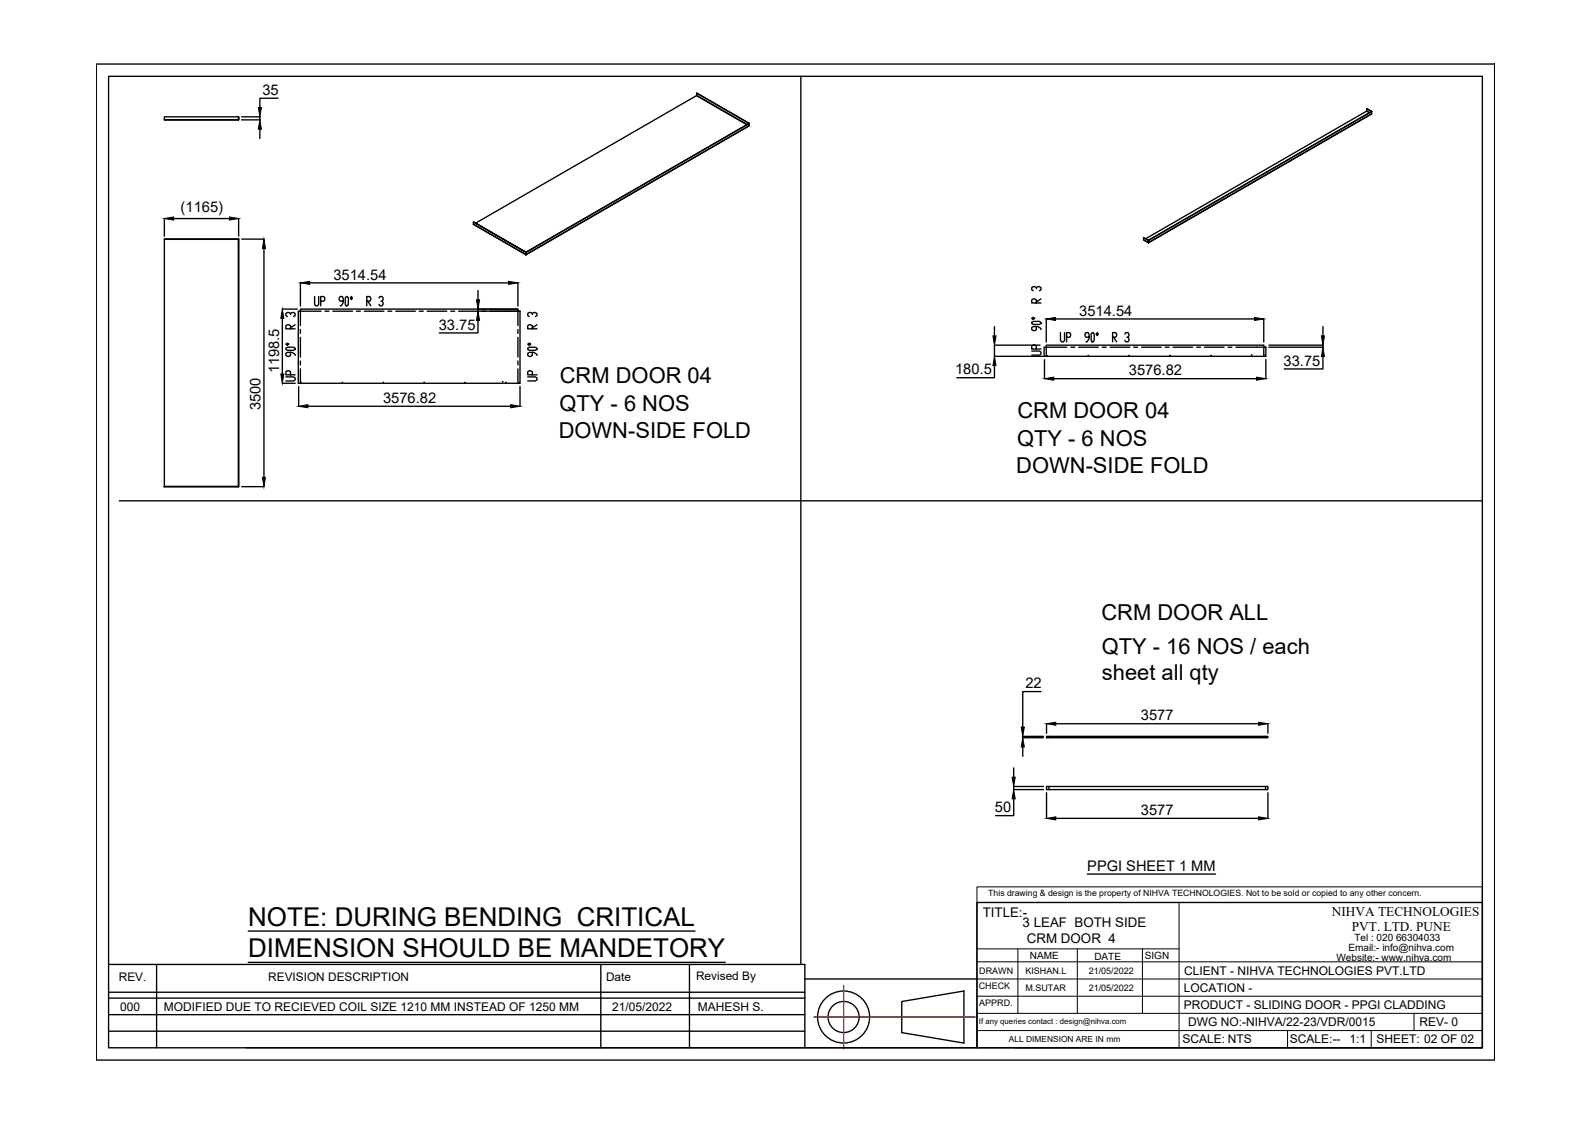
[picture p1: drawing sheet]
<svg xmlns="http://www.w3.org/2000/svg" width="297mm" height="210mm" viewBox="0 0 297 210" stroke-linecap="round" stroke-linejoin="round" font-family="sans-serif">
<!-- layer: 0 -->
<g fill="none" stroke="#000" stroke-width=".25">
<path d="M18 12h261.4v186.1h-261.4zM20.3 14.3h256.8v181.5h-256.8zM52 18.4h-3.4v1.7M130.2 17.8v.1M130.2 17.4l9.8 5.7M149.7 14.3v166M30.7 21.8h13.9v.6h-13.9zM30.7 22.4h.1M44.6 22.4h-13.9M44.6 21.8v.6zM44.6 22.4h.1M45.1 22.4h3.5"/>
<path d="M45.2 21.8h3.4M48.6 21.8v.6M48.6 24.1v1.8M139.6 23.3l-9.4-5.4-41.3 23.8M140 23.1h.1M140 23.1l-9.8-5.7v.4l9.5 5.5M140 23.1l-41.7 24M140 23.5l-41.7 24.1-9.8-5.7M255.5 20.7v.1M255.5 20.3l.9 .5M256 21.1l-.5-.3-41.3 23.8 .5 .3M256.4 20.8l-41.7 24.1"/>
<path d="M256.4 20.8l-.9-.5v.4l.5 .4M256.4 21.3l-41.7 24.1M256.4 20.8h.1M30.7 44.7h13.9zM30.7 40.8v3.4M32.5 40.9h10.4M44.6 44.7v46.3h-13.9M44.6 44.7h.1M44.6 44.7v46.3M44.6 44.7h-13.9v46.3M44.6 40.8v3.3M45.2 44.7h4.2"/>
<path d="M49.3 46.4v42.8M52.8 57.8h2.8M52.8 59.5v10.4M54.3 58.8v-.2l-.3-.2h-.3l-.3 .2v.4l.3 .2M54.3 58.6l.3-.2 .6 .2v.4l-.3 .2M56.2 52.9v4.3M57.9 52.9h37.2M58.8 55.4v1.5l.2 .3h.4l.2-.3v-1.5M60 56.3h.5l.2-.3-.2-.6h-.5v1.8M60 58.2h-4.2v13.4h41.4v-13.4M60.7 58.2h.8M62.2 58.2h3.7"/>
<path d="M64.2 56.3h-.6l-.2-.3 .2-.6h.4l.2 .3v.9l-.4 .6h-.2M64.7 55.4h.2l.2 .3v1.2l-.2 .3h-.2l-.2-.3v-1.2zM65.7 55.4l.2 .3-.2 .3-.2-.3zM66.6 58.2h.8M68.1 58.2h3.7M68.6 56.3h.5l.2-.3-.2-.6h-.5v1.8M68.7 56.3l.6 .9M70.8 55.7l.2-.3h.4l.2 .3v.3l-.2 .3h-.2M71.4 56.3l.2 .3v.3l-.2 .3h-.4l-.2-.3M72.5 58.2h.7M74 58.2h3.6M78.4 58.2h.7"/>
<path d="M79.9 58.2h3.6M84.3 58.2h.7M85.7 58.2h11.5M88.5 41.5l9.8 5.6zM88.5 41.5v.4l9.8 5.7v-.5M89.4 59.9v2.3h-7.3M89.4 54.3v1.7M96.6 57.8h-7.3l.1 .4M96.8 52.9v4.3M96.8 58.2v2.7M97.2 58.2h-.4v-.4h-40.6v3.1M98.3 47.1v.5"/>
<path d="M98.3 47.6h.1M98.3 47.1l41.7-24v.4l-41.7 24.1zM99.5 58.8v-.2l-.6-.2-.3 .2v.4l.3 .2M99.5 58.6l.3-.2 .6 .2v.4l-.3 .2M192.9 59.5l.3-.2 .2 .2-.2 .2zM193.7 56.6v-.5l-.3-.2-.5 .2v.5h1.7M193.7 54v-.2l-.3-.2-.5 .2v.4l.3 .1M193.7 53.8l.3-.2 .6 .2v.4l-.3 .1M194.6 55.9l-.9 .5M195.6 59.6v4.3M197.3 59.6h37.2M213.8 44.8l.9 .6"/>
<path d="M214.7 44.9v.4zM214.7 44.9l-.9-.5v.4l.9 .5M214.7 45.3h.1M214.7 44.9v.4v-.4l41.7-24.1v.5l-41.7 24M214.7 45.3v.1M236.2 59.6v4.3M52.8 71.6h2.4M53.4 70.4h1.5l.3 .2v.4l-.3 .2h-1.5M53.4 65.1l.3-.2h1.2l.3 .2v.2l-.3 .2h-1.2l-.3-.2zM53.4 64.3l.3-.2 .3 .2-.3 .2zM54.3 70.1v-.6l-.3-.2-.6 .2v.6h1.8M54.3 65.9v.5l-.3 .2-.6-.2v-.3l.3-.2h.9l.6 .3v.2"/>
<path d="M54.3 61.5v-.6l-.3-.2-.6 .2v.6h1.8M55.2 60.7l-.9 .6M55.8 72.3v3.6M56.2 61.6v.7M56.2 63.1v3.6M56.2 67.5v.7M56.2 68.9v2.7M57.6 75.9h37.9M96.8 61.6v.7M96.8 63.1v3.6M96.8 67.5v.7M96.8 68.9v2.7"/>
<path d="M97.2 72.2v3.7M98.6 70.4h1.5l.3 .2v.4l-.3 .2h-1.5M98.6 65.1l.3-.2h1.2l.3 .2v.2l-.3 .2h-1.2l-.3-.2zM98.6 64.3l.3-.2 .3 .2-.3 .2zM99.5 70.1v-.6l-.3-.2-.6 .2v.6h1.8M99.5 65.9v.5l-.3 .2-.6-.2v-.3l.3-.2h.9l.6 .3v.2M99.5 61.5v-.6l-.3-.2-.6 .2v.6h1.8M100.4 60.7l-.9 .6M185.9 68.3v2.3h-7M185.9 61v1.8M192.9 65.6h1.4l.3 .2v.4l-.3 .2h-1.4M192.9 60.3l.3-.2h1.1l.3 .2v.2l-.3 .1h-1.1l-.3-.1z"/>
<path d="M193.7 65.2v-.5l-.3-.2-.5 .2v.5h1.7M193.7 61v.6l-.3 .2-.5-.2v-.4l.3-.2h.8l.6 .4v.2M194.4 64.5h-8.5v2.1h9.1M195.3 67.2v3.6M197 70.8h37.9M198.2 62.2v1.4l.2 .3h.4l.2-.3v-1.4M199.4 63h.6l.1-.3-.1-.5h-.6v1.7M199.4 64.9h-4.2v1.7h41.4M200.2 64.9h.7M201.6 64.9h3.7M203.6 63h-.6l-.2-.3 .2-.5h.4l.2 .3v.8l-.4 .6h-.2M204.2 62.2h.2l.1 .3v1.1l-.1 .3h-.2l-.2-.3v-1.1z"/>
<path d="M205.1 62.2l.2 .3-.2 .2-.2-.2zM206.1 64.9h.7M207.5 64.9h3.7M208 63h.6l.1-.3-.1-.5h-.6v1.7M208.2 63l.5 .9M210.3 62.5l.2-.3h.4l.1 .3-.1 .5h-.2M210.9 63l.1 .3-.1 .6h-.4l-.2-.3M211.9 64.9h.8M213.4 64.9h3.7M217.8 64.9h.7M219.3 64.9h3.6M223.7 64.9h.7"/>
<path d="M225.1 64.9h3.7M229.6 64.9h.7M231 64.9h5.6v1.6M236.2 66.5v-2h-40.6v2.1M236.6 67.2v3.6M237.2 64.5h10.1v.4h-10.1M247.3 66.6v2.4h-7.2M247.3 61v1.8M22.3 93.6h254.8M44.5 90.9l.1 .1M44.5 90.9h.1M44.5 90.9l-13.8 .1"/>
<path d="M44.6 91h.1M45.2 91h4.2M191.2 139.6v1.8M194.6 129.3h-3.4v6.6M195.1 137.6h-3.9v.3h3.9M195.6 137.6h41.4v.3h-41.4zM195.6 135.3v1.8M196.1 137.6v.3M197.4 135.3h37.9M236.6 137.6v.3M237 135.3v1.8M189.5 147h5.6"/>
<path d="M189.5 147.6h5.6M189.5 149.3v3.2h-3.4M189.5 143.5v1.8M189.5 147v.6M195.6 147h41.4v.6h-41.4zM195.6 148.2v4.8M196.1 147v.6M197.4 153h37.9M236.6 147v.6M237 148.2v4.8M46.4 174h83.5M46.4 179.9h89.2"/>
<path d="M182.6 168.7h94.5v27.1h-94.5zM203.3 163.4h23.9M20.3 180.3h130.2v15.5h-104.5M20.3 192.7h130.2M20.3 185.5h130.2M20.3 189.7h130.2M20.3 186.6h130.2M29.3 180.3v15.5M112.3 180.3v15.5M128.9 180.3v15.5M150.5 195.8h32.1M150.5 183h32.1"/>
<path d="M168.6 187.2l11.6-2v9.8l-11.6-2zM189.8 195.8h87.3"/>
<circle cx="56.3" cy="71.5" r=".03"/>
<circle cx="64" cy="71.5" r=".03"/>
<circle cx="71.6" cy="71.5" r=".03"/>
<circle cx="79.3" cy="71.5" r=".03"/>
<circle cx="86.9" cy="71.5" r=".03"/>
<circle cx="94" cy="71.4" r=".03"/>
<circle cx="94.5" cy="71.5" r=".03"/>
<circle cx="97.1" cy="71.5" r=".03"/>
<circle cx="195.7" cy="66.4" r=".03"/>
<circle cx="203.4" cy="66.4" r=".03"/>
<circle cx="211.1" cy="66.4" r=".03"/>
<circle cx="218.7" cy="66.4" r=".03"/>
<circle cx="226.3" cy="66.4" r=".03"/>
<circle cx="234" cy="66.3" r=".03"/>
<circle cx="236.5" cy="66.3" r=".03"/>
<circle cx="157.7" cy="190.1" r="4.9"/>
<circle cx="157.7" cy="190.1" r="2.91"/>
</g>
<g fill="none" stroke="#000" stroke-width=".19">
<path d="M182.6 165.8h94.5v2.9h-94.5zM182.6 179.8h94.5M182.6 168.7v27.1M182.6 177.4h37.8M184.2 168.7h92.9M190.3 177.4v12M201.4 177.4v12M213.6 177.4v12M220.4 168.7v27.1M182.6 189.4h94.5M182.6 186.2h94.5M182.6 183h94.5"/>
<path d="M182.6 192.6h94.5M240.7 192.6v3.2M256.3 192.6v3.2M264.3 189.4v3.2"/>
</g>
<g fill="none" stroke="#f00" stroke-width=".25">
<path d="M152.2 190.1h.2M152.5 190.1h.1M152.7 190.1h.3M153.1 190.1h.1M153.2 190.1h.4M153.7 190.1h.1M153.8 190.1h.4M154.3 190.1h.1M154.4 190.1h.4M154.9 190.1h.1M155 190.1h.4M155.4 190.1h.1"/>
<path d="M155.6 190.1h.4M156 190.1h.1M156.2 190.1h.3M156.6 190.1h.1M156.8 190.1h.3M157.2 190.1h.1M157.4 190.1h.3M157.7 184.2v.2M157.7 184.5v.1M157.7 184.6v.4M157.7 185.1h.1M157.7 185.2v.4"/>
<path d="M157.7 185.7h.1M157.7 185.8v.4M157.7 186.2v.1M157.7 186.4v.4M157.7 186.8v.1M157.7 187v.3M157.7 187.4v.1M157.7 187.6v.3M157.7 188v.1M157.7 188.2v.3M157.7 188.6v.1M157.7 188.7v.4"/>
<path d="M157.7 189.2v.1M157.7 189.3v.4M157.7 189.8h.1M157.7 189.9v.4M157.7 190.4h.1M157.7 190.5v.4M157.7 190.9v.1M157.7 191.1v.4M157.7 191.5v.1M157.7 191.7v.3M157.7 192.1v.1M157.7 192.3v.3"/>
<path d="M157.7 192.7v.1M157.7 192.8v.4M157.7 193.3v.1M157.7 193.4v.4M157.7 193.9v.1M157.7 194v.4M157.7 194.5h.1M157.7 194.6v.4M157.7 195.1h.1M157.7 195.2v.4M157.7 195.6v.1M157.7 195.8v.2"/>
<path d="M157.8 190.1h.1M157.9 190.1h.4M158.4 190.1h.1M158.5 190.1h.4M159 190.1h.1M159.1 190.1h.4M159.6 190.1h.1M159.7 190.1h.4M160.1 190.1h.1M160.3 190.1h.4M160.7 190.1h.1M160.9 190.1h.3"/>
<path d="M161.3 190.1h.1M161.5 190.1h.3M161.9 190.1h.1M162.1 190.1h.3M162.5 190.1h.1M162.6 190.1h.4M163.1 190.1h.1M163.2 190.1h.4M163.7 190.1h.1M163.8 190.1h.4M164.3 190.1h.1M164.4 190.1h.4"/>
<path d="M164.8 190.1h.1M165 190.1h.4M165.4 190.1h.1M165.6 190.1h.4M166 190.1h.1M166.2 190.1h.3M166.6 190.1h.1M166.8 190.1h.3M167.2 190.1h.1M167.3 190.1h.4M167.8 190.1h.1M167.9 190.1h.4"/>
<path d="M168.4 190.1h.1M168.5 190.1h.4M169 190.1h.1M169.1 190.1h.4M169.6 190.1h.1M169.7 190.1h.4M170.1 190.1h.1M170.3 190.1h.4M170.7 190.1h.1M170.9 190.1h.3M171.3 190.1h.1M171.5 190.1h.3"/>
<path d="M171.9 190.1h.1M172.1 190.1h.3M172.5 190.1h.1M172.6 190.1h.4M173.1 190.1h.1M173.2 190.1h.4M173.7 190.1h.1M173.8 190.1h.4M174.3 190.1h.1M174.4 190.1h.4M174.8 190.1h.1M175 190.1h.4"/>
<path d="M175.4 190.1h.1M175.6 190.1h.3M176 190.1h.1M176.2 190.1h.3M176.6 190.1h.1M176.8 190.1h.3M177.2 190.1h.1M177.3 190.1h.4M177.8 190.1h.1M177.9 190.1h.4M178.4 190.1h.1M178.5 190.1h.4"/>
<path d="M179 190.1h.1M179.1 190.1h.4M179.5 190.1h.1M179.7 190.1h.4M180.1 190.1h.1M180.3 190.1h.3M180.7 190.1h.1M180.9 190.1h.3M181.3 190.1h.1M181.5 190.1h.3M181.9 190.1h.1M182 190.1h.3"/>
</g>
<g fill="#000" stroke="#000" stroke-width=".19">
<path d="M48.6 22.4l.3 1.7h-.6zM48.3 20.1h.6l-.3 1.7zM30.7 40.9l1.8-.3v.5zM42.9 40.6l1.7 .3-1.7 .2zM49.3 44.7l.3 1.7h-.5zM52.8 57.8l.3 1.7h-.6zM56.2 52.9l1.7-.3v.6zM89.1 56h.6l-.3 1.8zM89.4 58.2l.3 1.7h-.6zM95.1 52.6l1.7 .3-1.7 .3zM195.6 59.6l1.7-.3v.6zM234.5 59.3l1.7 .3-1.7 .3z"/>
<path d="M52.5 69.9h.6l-.3 1.7zM55.8 75.9l1.8-.3v.6zM95.5 75.6l1.7 .3-1.7 .3zM185.6 62.8h.6l-.3 1.7zM185.9 66.6l.3 1.7h-.6zM195.3 70.8l1.7-.3v.6zM234.9 70.5l1.7 .3-1.7 .3zM247 62.8h.6l-.3 1.7zM247.3 64.9l.3 1.7h-.6zM49.1 89.2h.5l-.3 1.8zM191.2 137.9l.3 1.7h-.6zM190.9 135.9h.6l-.3 1.7z"/>
<path d="M195.6 135.3l1.8-.3v.6zM235.3 135l1.7 .3-1.7 .3zM189.2 145.3h.6l-.3 1.7zM189.5 147.6l.3 1.7h-.6zM195.6 153l1.8-.3v.6zM235.3 152.7l1.7 .3-1.7 .3z"/>
</g>
<g font-size="4.8">
<text x="46.4" y="173">NOTE: DURING BENDING CRITICAL</text>
<text x="46.4" y="178.8">DIMENSION SHOULD BE MANDETORY</text>
</g>
<g font-size="4.1">
<text x="104.6" y="71.7">CRM DOOR 04</text>
<text x="104.6" y="76.9">QTY - 6 NOS</text>
<text x="104.4" y="81.8">DOWN-SIDE FOLD</text>
<text x="190.1" y="83.4">QTY - 6 NOS</text>
<text x="190.2" y="78.2">CRM DOOR 04</text>
<text x="190" y="88.3">DOWN-SIDE FOLD</text>
<text x="205.9" y="115.9">CRM DOOR ALL</text>
<text x="205.9" y="122.3">QTY - 16 NOS / each</text>
<text x="206" y="127.1">sheet all qty</text>
</g>
<g font-size="2.7">
<text x="49" y="17.7">35</text>
<text x="33.8" y="39.7">(1165)</text>
<text x="62.3" y="52.3">3514.54</text>
<text x="201.8" y="59">3514.54</text>
<text x="82" y="61.6">33.75</text>
<text x="52.2" y="69.8" transform="rotate(-90 52.2 69.8)">1198.5</text>
<text x="178.6" y="70">180.5</text>
<text x="211" y="70.2">3576.82</text>
<text x="240" y="68.3">33.75</text>
<text x="48.7" y="76.7" transform="rotate(-90 48.7 76.7)">3500</text>
<text x="71.6" y="75.3">3576.82</text>
<text x="191.7" y="128.7">22</text>
<text x="213.3" y="134.7">3577</text>
<text x="186" y="151.8">50</text>
<text x="213.3" y="152.3">3577</text>
<text x="203.3" y="162.8">PPGI SHEET 1 MM</text>
</g>
<g font-size="2.5">
<text x="183.7" y="171.4">TITLE:-</text>
<text x="191.2" y="173.2">3 LEAF BOTH SIDE</text>
<text x="249" y="171.3">NIHVA TECHNOLOGIES</text>
<text x="192" y="176.2">CRM DOOR 4</text>
<text x="252.7" y="174.1">PVT. LTD. PUNE</text>
</g>
<g font-size="2.2">
<text x="22.2" y="183.4">REV.</text>
<text x="50.1" y="183.4">REVISION DESCRIPTION</text>
<text x="113.3" y="183.4">Date</text>
<text x="130.1" y="183.2">Revised By</text>
<text x="221.3" y="185.4">LOCATION -</text>
<text x="221.3" y="182.2">CLIENT - NIHVA TECHNOLOGIES PVT.LTD</text>
<text x="22.5" y="189">000</text>
<text x="30.6" y="189">MODIFIED DUE TO RECIEVED COIL SIZE 1210 MM INSTEAD OF 1250 MM</text>
<text x="114.4" y="189">21/05/2022</text>
<text x="130.4" y="189.1">MAHESH S.</text>
<text x="221.3" y="188.6">PRODUCT - SLIDING DOOR - PPGI CLADDING</text>
<text x="222.1" y="191.8">DWG NO:-NIHVA/22-23/VDR/0015</text>
<text x="265.4" y="191.8">REV- 0</text>
<text x="221" y="195">SCALE: NTS</text>
<text x="241.1" y="195">SCALE:--</text>
<text x="252.2" y="195">1:1</text>
<text x="257.3" y="195">SHEET: 02 OF 02</text>
</g>
<g font-size="1.9">
<text x="192.5" y="179.3">NAME</text>
<text x="204.6" y="179.4">DATE</text>
<text x="214" y="179.2">SIGN</text>
<text x="249.8" y="179.6">Website:- www.nihva.com</text>
<text x="252.1" y="177.8">Email:- info@nihva.com</text>
<text x="253.2" y="176">Tel : 020 66304033</text>
</g>
<g font-size="1.7">
<text x="183" y="184.9">CHECK</text>
<text x="183" y="182.1">DRAWN</text>
<text x="191.7" y="185.2">M.SUTAR</text>
<text x="191.7" y="182">KISHAN.L</text>
<text x="203.5" y="182">21/05/2022</text>
<text x="203.5" y="185.2">21/05/2022</text>
<text x="183" y="188.1">APPRD.</text>
</g>
<g font-size="1.6">
<text x="184.7" y="167.6">This drawing &amp; design is the property of NIHVA TECHNOLOGIES. Not to be sold or copied to any other concern.</text>
<text x="188.6" y="194.8">ALL DIMENSION ARE IN mm</text>
</g>
<text font-size="1.5" x="183" y="191.4">If any queries contact : design@nihva.com</text>
</svg>
